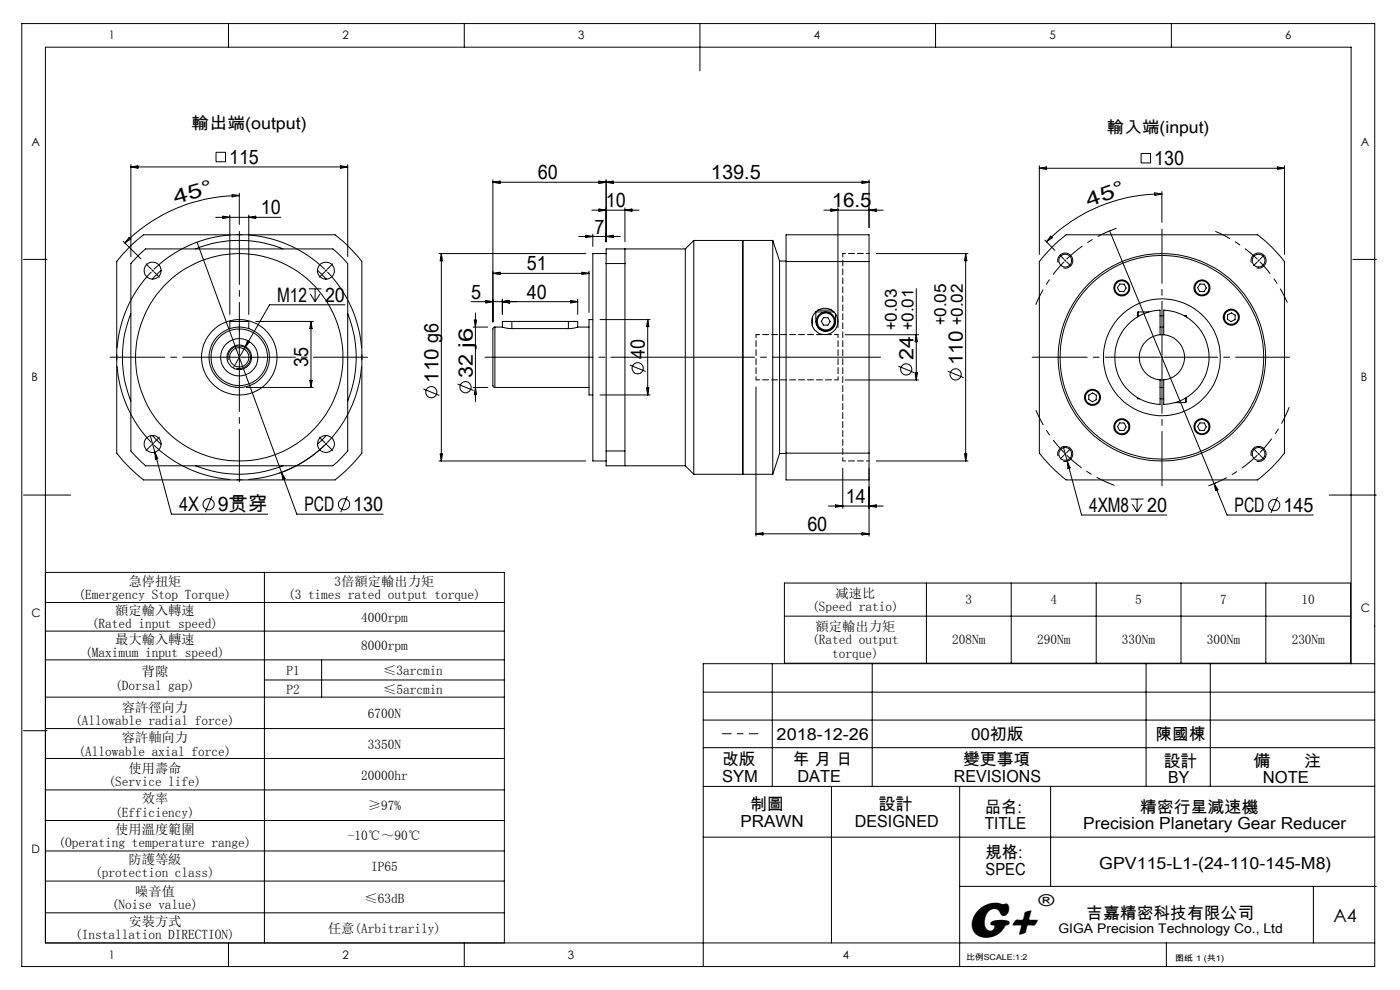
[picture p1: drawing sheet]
<svg xmlns="http://www.w3.org/2000/svg" width="297mm" height="210mm" viewBox="0 0 297 210" stroke-linecap="round" stroke-linejoin="round" font-family="sans-serif">
<g fill="none" stroke="#000" stroke-width=".21">
<path d="M4.6 5h287v200h-287zM48.5 5v5M98.5 5v5M148.5 5v10M198.5 5v5M248.5 5v5M27.8 34.9v19.5M27.8 35.4h46M27.8 35.4l1.4-.2v.5zM45.8 32.3h2v2h-2zM72.2 35.2l1.6 .2-1.6 .3zM73.8 34.9v19.5"/>
<path d="M104.6 38.2v30.1M104.6 38.7h79.8M104.6 38.7l1.5-.3v.5zM127.1 38.4l1.5 .3-1.5 .2zM128.6 38.2v13.1M128.6 38.7l1.5-.3v.5zM182.9 38.4l1.5 .3-1.5 .2zM184.4 38.2v10.1M220.5 35.2v18.8M220.5 35.7h52M220.5 35.7l1.5-.3v.5zM242.1 32.6h2v2h-2z"/>
<path d="M271 35.4l1.5 .3-1.5 .2zM272.5 35.2v18.8M5 55h5M26.1 51.2l3.8 3.7M27.4 50.3l.4 .4-1.3 .8zM27.4 52.4l3-2.6h40.7a32.5 32.5 0 0 1 5.7 5.7v40.6a36 36 0 0 1-5.7 5.7h-40.7a32.5 32.5 0 0 1-5.6-5.7v-40.6zM29.7 53.9l1.2-1.1h39.7l2 1.9 1.2 1.2v39.8l-2.3 2.4-.9 .7h-39.7l-2.8-2.7-.3-.4v-39.8zM34.2 57.4l-1.9 1.8M41.5 52.8a24.8 24.8 0 0 1 18.5 0M41.8 51.4l21.2 57.7h18.3M45.8 46.1h13.8M47.3 45.9l1.5 .2-1.5 .2z"/>
<path d="M48.8 45.6v21.1M49.2 41.3l1.6 .2-1.6 .3zM50.8 41.5a34.4 34.4 0 0 0-24.3 10M50.8 41v6.6M52.8 45.6v21.1M52.8 46.1l1.5-.2v.4zM67.3 57.4l1.9 1.8M93.1 53.8h31.2M93.6 53.8l.3 1.5h-.5zM93.6 53.8v44M104.6 58l1.5-.3v.5zM104.6 58h20.4"/>
<path d="M122.8 50.2h8.8M123.5 57.7l1.5 .3-1.5 .2zM124.3 49.9l1.5 .3-1.5 .2zM125 57.5v8.8M125.6 44.6h10M125.8 49.7v2.6M127.1 44.3l1.5 .3-1.5 .2zM128.6 50.2l1.5-.3v.5zM128.6 53.8h-2.8v44h2.8M128.6 55.9v39.8M128.6 55.9h4M132.6 44.1v7.2"/>
<path d="M132.6 44.6l1.5-.3v.5zM132.6 52.8v3.1M132.6 55.9v39.8M145.4 52.8v46M145.4 52.8h-16.8v3.1M147.2 51v49.6M147.2 51h16.7M147.2 51l-1.8 1.8M157.6 51v49.6M163.9 51v49.6M163.9 51l1.5 4.4M165.4 55.4v40.8"/>
<path d="M165.4 55.4h1.4M166.8 55.5v-5.7h17.6v5.7M166.8 55.5h17.6M166.8 55.5v40.6M174.8 44.6h12.6M176.3 44.3l1.5 .3-1.5 .2zM177.8 44.1v25.4M184.4 44.6l1.5-.3v.5zM184.4 55.5v40.6M185.9 53.8h19.5M204.9 53.8v44M204.9 53.8l.2 1.5h-.5z"/>
<path d="M221.7 50.9l2.1 2.2M222.9 50.1l.3 .3-1.2 .9zM223.2 52.4l3-2.6h40.6a29.5 29.5 0 0 1 5.7 5.7v40.6a32.5 32.5 0 0 1-5.7 5.7h-40.6a36 36 0 0 1-5.7-5.7v-40.6zM224.4 55.7a1.6 1.6 0 0 1 1.4-2 1.6 1.6 0 0 1 1.8 1.7 1.6 1.6 0 0 1-2 1.4M225.8 55.1l.3 .3M226.1 55.1l-.3 .3M235.4 49l22.2 53.6M245 40.9l1.5 .3-1.5 .2zM246.5 41.2a34.4 34.4 0 0 0-24.5 10.1M246.5 40.6v6.6M265.5 55.7a1.59 1.59 0 0 1 1.4-2 1.59 1.59 0 0 1 1.7 1.7 1.59 1.59 0 0 1-2 1.4M287 55h5"/>
<path d="M27.8 66.5a24.8 24.8 0 0 0 0 18.6M48.4 76.4a2.41 2.41 0 0 1 2.1-3 2.41 2.41 0 0 1 2.7 2.6 2.41 2.41 0 0 1-3.1 2.1M48.8 69.7v-1.5h4v1.5M52.5 72.3l.4 .2-.9 1.2zM54.3 68.2h12.2M65.5 61.3h2.7M65.8 62.4l1.1 1.6M66 68.2v14M66 68.2l.2 1.5h-.5zM66.9 61.3v2.7M67.9 62.4l-1 1.6M73.2 64.7h-16l-7.6 13.2"/>
<path d="M73.8 66.5a24.7 24.7 0 0 1 0 18.6M99.9 64h22.7M100.4 69.4h3.1M100.6 67.9h.5l-.2 1.5zM100.9 66.4v18.8M103.1 63.7l1.5 .3-1.5 .3zM105 69.4l-.4 .3v12.2l.4 .3M105 69.4v12.8M105 69.4h1.6M106.6 63.5v3.2M106.6 64l1.5-.3v.6zM106.6 69.4l2 .3"/>
<path d="M108.6 68.2h-2v1.2M108.6 68.2h12M108.6 69.7h12M108.6 68.2v1.5M120.6 68.2h2v1.2M120.6 68.2v1.5M121.1 63.7l1.5 .3-1.5 .3zM122.6 63.5v3.2M122.6 69.4l-2 .3M122.6 69.4h2.4M125.8 67.8h-.8v16h.8M127.3 67.8h10.6"/>
<path d="M133.6 77.4l3.4 1.4M137.4 67.8v16M137.4 67.8l.3 1.5h-.5zM172.3 69h.1M172.4 67.2v2M173.5 65.8h2.9M174.7 67.4h.9l.5 .8-.5 .8h-.9l-.5-.9zM176.9 66.2h-3.8v.8a2.84 2.84 0 0 0 1.2 3.1 2.18 2.18 0 0 0 2.3-.4 2.18 2.18 0 0 0 .7-2.2v-.9M179.3 71h15.6M190.6 77.7l3.4 1.3M194.1 79.1h.5l-.2 1.5zM194.4 61.2v19.4"/>
<path d="M194.4 71l.2 1.5h-.5zM201 78.7l3.4 1.4M237.6 60.2l.9 .1 .4 .8-.5 .8-.9-.1-.4-.8zM241.5 66.2l-.2 .1v.9M241.5 66.2v.9M241.5 66.2h2.2M246.1 71v-5.2a10 10 0 0 0-9.6 10 10 10 0 0 0 9.6 10v-5.2M246.1 71a4.8 4.8 0 0 0-4.4 4.8 4.8 4.8 0 0 0 4.4 4.8M246.1 71h.8M246.1 69.4h.8M246.1 67h.8M246.9 71a4.8 4.8 0 0 1 4.4 4.8 4.8 4.8 0 0 1-4.4 4.8"/>
<path d="M246.9 71v-5.2a10 10 0 0 1 9.6 10 10 10 0 0 1-9.6 10v-5.2M251.2 67h.5v.2M254.6 60.2l.9 .1 .4 .8-.5 .8-.9-.1-.4-.8zM260.4 66.8l.8-.4 .8 .4v1l-.8 .4-.8-.5zM31.9 92.4l.9 3.5M32.2 94l.3 .3M32.3 92.4l1.9 1.8M32.5 94l-.3 .3M32.8 95.9l3.6 13.2h20.4M32.8 95.9l.7 1.4-.5 .1zM41.5 98.8a24.8 24.8 0 0 0 18.5 0M49.9 82.2h.9"/>
<path d="M52.2 82.2h14.3M65.7 80.7h.5l-.2 1.5zM69.2 92.4l-1.9 1.8M69.5 93.8a26.3 26.3 0 0 1-10.3 6.6M89.8 82.5l3.4 1.4M93.1 97.8h31.2M93.4 96.3h.5l-.3 1.5zM97 81.4l3.4 1.4M100.4 82.2h3.1M100.9 82.2l.2 1.5h-.5zM105 82.2h20M127.3 83.8h10.6"/>
<path d="M128.6 95.7v3.1h16.8M128.6 95.7h4M132.6 95.7v3.1M137.2 82.3h.5l-.3 1.5zM145.4 98.8l1.8 1.8M160.4 82.1v31.6M165.4 96.2l-1.5 4.4M165.4 96.2h1.4M166.8 96.1v5.7h17.6v-5.7M166.8 96.1h17.6M178.8 99.3v8.5M179.3 80.6h15.6"/>
<path d="M184.4 99.3v14.4M185.9 97.8h19.5M204.6 96.3h.5l-.2 1.5zM224.4 96.7a1.6 1.6 0 0 1 1.4-2 1.6 1.6 0 0 1 1.8 1.7 1.6 1.6 0 0 1-2 1.5M225.6 94.7l.8 3.2M226.4 97.9l3 11.3h18.1M226.4 97.9l.6 1.3-.4 .2zM231 83.8l.8-.4 .8 .4v1l-.9 .4-.7-.5zM237.6 89.7h.9l.4 .8-.5 .8h-.9l-.4-.8zM241.3 84.3v.3h.4M246.1 80.6h.8M246.1 82.2h.8"/>
<path d="M246.1 84.6h.8M249.3 85.4h2.2M251.5 84.4v1M251.7 84.3v1l-.2 .1M254.6 89.7h.9l.4 .8-.5 .8h-.9l-.4-.8zM265.5 96.7a1.59 1.59 0 0 1 1.4-2 1.59 1.59 0 0 1 1.7 1.8 1.59 1.59 0 0 1-2 1.4M5 105h10M44.9 105.3l-1.3 3.3M59.7 100.2l.8 1.3-.5 .2zM73.7 105.3l-1.4 3.3M147.2 100.6h16.7M160.4 113.2h24"/>
<path d="M160.4 113.2l1.5-.2v.5zM175.8 107.3h11.6M177.3 107.1l1.5 .2-1.5 .3zM182.9 113l1.5 .2-1.5 .3zM184.4 107.3l1.5-.2v.5zM239.9 105.9h2.7M240.2 107l1 1.6M241.2 105.9v2.7M242.3 107l-1.1 1.6M257.6 102.6l2.7 6.6h18.3M257.6 102.6l.8 1.3-.5 .2zM258 102.4l-.3 .1"/>
<path d="M271 105.4l-1.4 3.4M282 105h10M9.6 127.8h97.4M9.6 133.9h97.4M9.6 140h97.4M9.6 121.4h97.4v78.6M56.1 121.4v78.6M68.2 140v7.9M166.4 123.7h120.1v17h-120.1zM166.4 130.7h120.1M196.5 123.7v17M214.5 123.7v17"/>
<path d="M232.6 123.7v17M250.5 123.7v17M268.5 123.7v17M5 155h5M9.6 147.9h97.4M9.6 154.5h97.4M56.1 144.2h50.9M149.2 152.7h142.4M149.2 146.8h142.4M149.2 158.6h142.4M163.8 140.8v26M185 140.8v26"/>
<path d="M243.1 140.8v26M256.8 140.8v26M286.6 140.8v-130.8h-277v190h282M291.6 140.8h-142.4v64.2M9.6 160.9h97.4M9.6 167.6h97.4M9.6 174.1h97.4M149.2 177.6h142.4M176.4 166.8v33.2M203.6 166.8v38.2M222.9 166.8v21.2M291.6 166.8h-142.4"/>
<path d="M9.6 180.5h97.4M9.6 186.9h97.4M9.6 193.6h97.4M203.6 188h88.4M278.6 188v12M48.5 200v5M98.5 200v5M247.4 200v5"/>
<circle cx="32.4" cy="57.4" r="1.81"/>
<circle cx="69.1" cy="57.4" r="1.79"/>
<circle cx="226" cy="55.3" r="1.35"/>
<circle cx="267" cy="55.3" r="1.36"/>
<circle cx="50.8" cy="75.8" r="22"/>
<circle cx="50.8" cy="75.8" r="4"/>
<circle cx="50.8" cy="75.8" r="6"/>
<circle cx="50.8" cy="75.8" r="8"/>
<circle cx="50.8" cy="75.8" r="2.05"/>
<circle cx="50.8" cy="75.8" r="6.4"/>
<circle cx="50.8" cy="75.8" r="2.6"/>
<circle cx="135.3" cy="78.1" r="1.18"/>
<circle cx="175" cy="68.2" r="2.8"/>
<circle cx="175.2" cy="68.2" r="2"/>
<circle cx="175.2" cy="68.2" r="1.8"/>
<circle cx="192.3" cy="78.4" r="1.18"/>
<circle cx="202.7" cy="79.4" r="1.18"/>
<circle cx="238" cy="61.1" r="1.51"/>
<circle cx="238" cy="61.1" r="1.68"/>
<circle cx="246.5" cy="75.8" r="22"/>
<circle cx="246.5" cy="75.8" r="21.6"/>
<circle cx="246.5" cy="75.8" r="12.4"/>
<circle cx="255" cy="61.1" r="1.69"/>
<circle cx="255" cy="61.1" r="1.51"/>
<circle cx="261.2" cy="67.3" r="1.71"/>
<circle cx="261.2" cy="67.3" r="1.5"/>
<circle cx="32.4" cy="94.2" r="1.79"/>
<circle cx="69.1" cy="94.2" r="1.79"/>
<circle cx="91.5" cy="83.2" r="1.18"/>
<circle cx="98.7" cy="82.1" r="1.18"/>
<circle cx="226" cy="96.3" r="1.37"/>
<circle cx="231.8" cy="84.3" r="1.5"/>
<circle cx="231.8" cy="84.3" r="1.71"/>
<circle cx="238" cy="90.5" r="1.49"/>
<circle cx="238" cy="90.5" r="1.7"/>
<circle cx="255" cy="90.5" r="1.51"/>
<circle cx="255" cy="90.5" r="1.7"/>
<circle cx="267" cy="96.3" r="1.36"/>
<circle cx="44.3" cy="107" r="1.18"/>
<circle cx="73" cy="107" r="1.18"/>
<circle cx="270.3" cy="107.1" r="1.19"/>
</g>
<path d="M225.7 55.6a29 29 0 0 0-6 9" fill="none" stroke="#000" stroke-width=".21" stroke-dasharray="30.5 1.3 1.3 1.3" stroke-dashoffset="26.9" stroke-linecap="butt"/>
<path d="M226.3 55a29 29 0 0 1 10.6-6.6" fill="none" stroke="#000" stroke-width=".21" stroke-dasharray="30.5 1.3 1.3 1.3" stroke-dashoffset="26.1" stroke-linecap="butt"/>
<path d="M32.4 57.4l-.1 .1M32.4 57.4l.1-.2M69.2 57.4l-.2-.2M69.2 57.4l.1 .1M267 55.3l-.1-.2M267 55.3l.2 .1M69.2 94.2l.1-.2M69.2 94.2l-.2 .1M226 96.3l.1 .1M226 96.3l-.1-.2M267 96.3l.2-.2M267 96.3l-.1 .1" fill="none" stroke="#000" stroke-width=".21" stroke-dasharray="30.5 1.3 1.3 1.3" stroke-linecap="butt"/>
<path d="M266.7 55a29 29 0 0 0-8.9-5.9M225.7 96a29 29 0 0 1-5.9-9" fill="none" stroke="#000" stroke-width=".21" stroke-dasharray="30.5 1.3 1.3 1.3" stroke-dashoffset="27" stroke-linecap="butt"/>
<path d="M267.3 55.6a29 29 0 0 1 5.8 8.6" fill="none" stroke="#000" stroke-width=".21" stroke-dasharray="30.5 1.3 1.3 1.3" stroke-dashoffset="27.1" stroke-linecap="butt"/>
<path d="M267.3 96a29 29 0 0 0 6.2-9.6" fill="none" stroke="#000" stroke-width=".21" stroke-dasharray="30.5 1.3 1.3 1.3" stroke-dashoffset="26.6" stroke-linecap="butt"/>
<path d="M266.7 96.6a29 29 0 0 1-10.3 6.4" fill="none" stroke="#000" stroke-width=".21" stroke-dasharray="30.5 1.3 1.3 1.3" stroke-dashoffset="26.2" stroke-linecap="butt"/>
<path d="M226.3 96.6a29 29 0 0 0 10.1 6.4" fill="none" stroke="#000" stroke-width=".21" stroke-dasharray="30.5 1.3 1.3 1.3" stroke-dashoffset="26.3" stroke-linecap="butt"/>
<path d="M32.1 57.7a26 26 0 0 0 0 36.2M68.9 57.1a26 26 0 0 0-36.2 0M32.7 94.4a26 26 0 0 0 36.2 0M69.4 93.9a26 26 0 0 0 0-36.2" fill="none" stroke="#000" stroke-width=".21" stroke-dasharray="30.5 1.3 1.3 1.3" stroke-dashoffset="12.4" stroke-linecap="butt"/>
<path d="M102.9 75.8h83.9" fill="none" stroke="#000" stroke-width=".21" stroke-dasharray="30.5 1.3 1.3 1.3" stroke-dashoffset="7.6"/>
<path d="M50.8 67.7v4.2" fill="none" stroke="#000" stroke-width=".21" stroke-dasharray="30.5 1.3 1.3 1.3" stroke-dashoffset="30.3"/>
<path d="M153.3 155.6h7.5" fill="none" stroke="#000" stroke-width=".21" stroke-dasharray="30.5 1.3 1.3 1.3" stroke-dashoffset="28.6"/>
<path d="M184.4 53.8h-5.6M178.8 97.8h5.6" fill="none" stroke="#000" stroke-width=".21" stroke-dasharray="1.3 .6" stroke-dashoffset=".7"/>
<path d="M160.4 80.6v-9.6M177.8 80.6v-9.6" fill="none" stroke="#000" stroke-width=".21" stroke-dasharray="1.3 .6" stroke-dashoffset=".6"/>
<path d="M177.8 71h-17.4M160.4 80.6h17.4M178.8 97.8v-44" fill="none" stroke="#000" stroke-width=".21" stroke-dasharray="1.3 .6" stroke-dashoffset=".5"/>
<g fill="none" stroke="#000" stroke-width=".21" stroke-dasharray="30.5 1.3 1.3 1.3">
<path d="M32.1 57.1l-1.1-1.1M32.4 57.4l-.1-.2M32.4 57.4l.1 .1M32.7 57.7l1.1 1.1M68.9 57.7l-1.2 1.1M69.2 57.4l.1-.2M69.2 57.4l-.2 .1M69.4 57.1l1.2-1.1M225.7 55l-.8-.8M226.3 55.5l.8 .9M266.7 55.5l-.8 .9M267 55.3l.2-.2"/>
<path d="M267 55.3l-.1 .1M267.3 55l.8-.8M50.8 75.8v-.2M50.8 75.8h-.2M50.8 75.8v.2M50.8 75.8h.2M246.5 75.8v-.2M246.5 75.8h-.2M246.5 75.8v.2M246.5 75.8h.2M32.1 94.4l-1.1 1.2M32.7 93.9l1.1-1.2"/>
<path d="M68.9 93.9l-1.2-1.2M69.2 94.2l.1 .1M69.2 94.2l-.2-.2M69.4 94.4l1.2 1.2M225.7 96.6l-.8 .8M226 96.3l-.1 .1M226 96.3l.1-.2M226.3 96l.8-.8M266.7 96l-.8-.8M267 96.3l.2 .1M267 96.3l-.1-.2M267.3 96.6l.8 .8"/>
</g>
<path d="M51.2 75.8h26.8M246.5 75.4v-26.8M246.5 76.2v26.8" fill="none" stroke="#000" stroke-width=".21" stroke-dasharray="30.5 1.3 1.3 1.3" stroke-dashoffset="19"/>
<path d="M246.1 75.8h-27.1" fill="none" stroke="#000" stroke-width=".21" stroke-dasharray="30.5 1.3 1.3 1.3" stroke-dashoffset="18.8"/>
<path d="M246.9 75.8h26.7" fill="none" stroke="#000" stroke-width=".21" stroke-dasharray="30.5 1.3 1.3 1.3" stroke-dashoffset="19.1"/>
<path d="M50.8 75.4v-26.3" fill="none" stroke="#000" stroke-width=".21" stroke-dasharray="30.5 1.3 1.3 1.3" stroke-dashoffset="19.2"/>
<path d="M50.4 75.8h-27" fill="none" stroke="#000" stroke-width=".21" stroke-dasharray="30.5 1.3 1.3 1.3" stroke-dashoffset="18.9"/>
<path d="M50.8 76.2v26" fill="none" stroke="#000" stroke-width=".21" stroke-dasharray="30.5 1.3 1.3 1.3" stroke-dashoffset="19.4"/>
<text font-size="11" x="205.1" y="198.7">G+</text>
<g font-size="4.2">
<text x="48.6" y="34.8">115</text>
<text x="244.8" y="35.1">130</text>
<text x="114.1" y="38.1">60</text>
<text x="150.8" y="38.1">139.5</text>
<text x="37.2" y="43.3" transform="rotate(-16 37.2 43.3)">4 5 °</text>
<text x="55.4" y="45.5">10</text>
<text x="128.5" y="44">10</text>
<text x="176.4" y="44">16.5</text>
<text x="230.9" y="43.9" transform="rotate(-19 230.9 43.9)">4 5 °</text>
<text x="126.1" y="49.6">7</text>
<text x="111.8" y="57.4">51</text>
<text x="58.8" y="64">M12</text>
<text x="68.9" y="64">20</text>
<text x="100" y="63.4">5</text>
<text x="111.8" y="63.4">40</text>
<text x="65.4" y="77.8" transform="rotate(-90 65.4 77.8)">35</text>
<text x="136.8" y="76.1" transform="rotate(-90 136.8 76.1)">40</text>
<text x="193.8" y="76.4" transform="rotate(-90 193.8 76.4)">24</text>
<text x="204.3" y="77.4" transform="rotate(-90 204.3 77.4)">110</text>
<text x="93" y="81.2" transform="rotate(-90 93 81.2)">110 g6</text>
<text x="100.3" y="80.2" transform="rotate(-90 100.3 80.2)">32 j6</text>
<text x="179.4" y="106.7">14</text>
<text x="38" y="108.5">4X</text>
<text x="46.2" y="108.5">9贯穿</text>
<text x="64.6" y="108.5">PCD</text>
<text x="74.9" y="108.5">130</text>
<text x="171.3" y="112.6">60</text>
<text x="231.1" y="108.7">4XM8</text>
<text x="243.3" y="108.7">20</text>
<text x="261.9" y="108.7">PCD</text>
<text x="272.3" y="108.7">145</text>
</g>
<text font-size="3.9" x="282.9" y="195.5">A4</text>
<g font-size="3.5">
<text x="40.7" y="27.4">輸出端(output)</text>
<text x="234.8" y="28.1">輸入端(input)</text>
<text x="190.3" y="70" transform="rotate(-90 190.3 70)">+0.03</text>
<text x="193.8" y="70" transform="rotate(-90 193.8 70)">+0.01</text>
<text x="200.7" y="69" transform="rotate(-90 200.7 69)">+0.05</text>
<text x="204.3" y="69" transform="rotate(-90 204.3 69)">+0.02</text>
<text x="164.8" y="157">2018-12-26</text>
<text x="206" y="157">00初版</text>
<text x="245.2" y="157">陳國棟</text>
<text x="153.2" y="162.3">改版</text>
<text x="153.2" y="165.8">SYM</text>
<text x="168.2" y="162.3">年 月 日</text>
<text x="169.2" y="165.8">DATE</text>
<text x="202.4" y="165.8">REVISIONS</text>
<text x="204.3" y="162.3">變更事項</text>
<text x="246.9" y="162.6">設計</text>
<text x="247.9" y="166.1">BY</text>
<text x="265.9" y="162.6">備</text>
<text x="267.9" y="166.1">NOTE</text>
<text x="276.6" y="162.6">注</text>
<text x="159.1" y="171.9">制圖</text>
<text x="186.4" y="171.9">設計</text>
<text x="208.9" y="172.4">品名:</text>
<text x="241.8" y="172.4">精密行星減速機</text>
<text x="157.1" y="175.4">PRAWN</text>
<text x="181.3" y="175.4">DESIGNED</text>
<text x="208.9" y="175.9">TITLE</text>
<text x="229.8" y="175.9">Precision Planetary Gear Reducer</text>
<text x="209.1" y="182.1">規格:</text>
<text x="209.1" y="185.6">SPEC</text>
<text x="233.2" y="184.4">GPV115-L1-(24-110-145-M8)</text>
<text x="220.3" y="192.2">®</text>
<text x="230.5" y="194.8">吉嘉精密科技有限公司</text>
</g>
<g font-size="2.8">
<text x="27.2" y="124.2">急停扭矩</text>
<text x="71" y="124.2">3倍額定輸出力矩</text>
<text x="16.7" y="127">(Emergency Stop Torque)</text>
<text x="24.4" y="130.4">額定輸入轉速</text>
<text x="61.1" y="127">(3 times rated output torque)</text>
<text x="76.6" y="131.8">4000rpm</text>
<text x="172.3" y="129.6">(Speed ratio)</text>
<text x="177.3" y="126.8">减速比</text>
<text x="204.8" y="128.2">3</text>
<text x="222.8" y="128.2">4</text>
<text x="240.8" y="128.2">5</text>
<text x="258.8" y="128.2">7</text>
<text x="276.1" y="128.2">10</text>
<text x="19.5" y="133.3">(Rated input speed)</text>
<text x="24.4" y="136.5">最大輸入轉速</text>
<text x="76.6" y="137.9">8000rpm</text>
<text x="172.3" y="136.7">(Rated output</text>
<text x="173" y="133.9">額定輸出力矩</text>
<text x="202" y="136.7">208Nm</text>
<text x="220" y="136.7">290Nm</text>
<text x="238" y="136.7">330Nm</text>
<text x="256" y="136.7">300Nm</text>
<text x="274" y="136.7">230Nm</text>
<text x="18.1" y="139.3">(Maximum input speed)</text>
<text x="30.1" y="143.5">背隙</text>
<text x="60.8" y="143.1">P1</text>
<text x="81.3" y="143.1">≤3arcmin</text>
<text x="176.6" y="139.5">torque)</text>
<text x="24.4" y="146.3">(Dorsal gap)</text>
<text x="60.8" y="147.2">P2</text>
<text x="81.3" y="147.2">≤5arcmin</text>
<text x="16" y="153.8">(Allowable radial force)</text>
<text x="25.8" y="151">容許徑向力</text>
<text x="78" y="152.4">6700N</text>
<text x="16.7" y="160.3">(Allowable axial force)</text>
<text x="25.8" y="157.5">容許軸向力</text>
<text x="78" y="158.9">3350N</text>
<text x="23" y="166.8">(Service life)</text>
<text x="27.2" y="164">使用壽命</text>
<text x="76.6" y="165.4">20000hr</text>
<text x="24.4" y="173.2">(Efficiency)</text>
<text x="30.1" y="170.4">效率</text>
<text x="78" y="171.8">≥97%</text>
<text x="12.4" y="179.7">(Operating temperature range)</text>
<text x="24.4" y="176.9">使用溫度範圍</text>
<text x="73.8" y="178.3">-10℃～90℃</text>
<text x="27.2" y="183.3">防護等級</text>
<text x="78.7" y="184.7">IP65</text>
<text x="20.2" y="186.1">(protection class)</text>
<text x="28.7" y="190">噪音值</text>
<text x="77.3" y="191.4">≤63dB</text>
<text x="23.7" y="192.9">(Noise value)</text>
<text x="27.2" y="196.4">安裝方式</text>
<text x="69.6" y="197.8">任意(Arbitrarily)</text>
<text x="224.5" y="197.8">GIGA Precision Technology Co., Ltd</text>
<text x="16" y="199.2">(Installation DIRECTION)</text>
</g>
<g font-size="2.5">
<text x="23.1" y="8.4">1</text>
<text x="72.7" y="8.4">2</text>
<text x="122.7" y="8.4">3</text>
<text x="172.7" y="8.4">4</text>
<text x="222.7" y="8.4">5</text>
<text x="272.7" y="8.4">6</text>
<text x="6.7" y="30.9">A</text>
<text x="288.7" y="30.9">A</text>
<text x="6.7" y="80.9">B</text>
<text x="288.7" y="80.9">B</text>
<text x="6.7" y="130.9">C</text>
<text x="288.7" y="129.9">C</text>
<text x="6.7" y="180.9">D</text>
<text x="23.1" y="203.4">1</text>
<text x="72.7" y="203.4">2</text>
<text x="120.5" y="203.4">3</text>
<text x="178.8" y="203.4">4</text>
</g>
<g font-size="1.7">
<text x="204.9" y="203.7">比例SCALE:1:2</text>
<text x="249.3" y="203.8">图纸 1 (共1)</text>
</g>
</svg>
